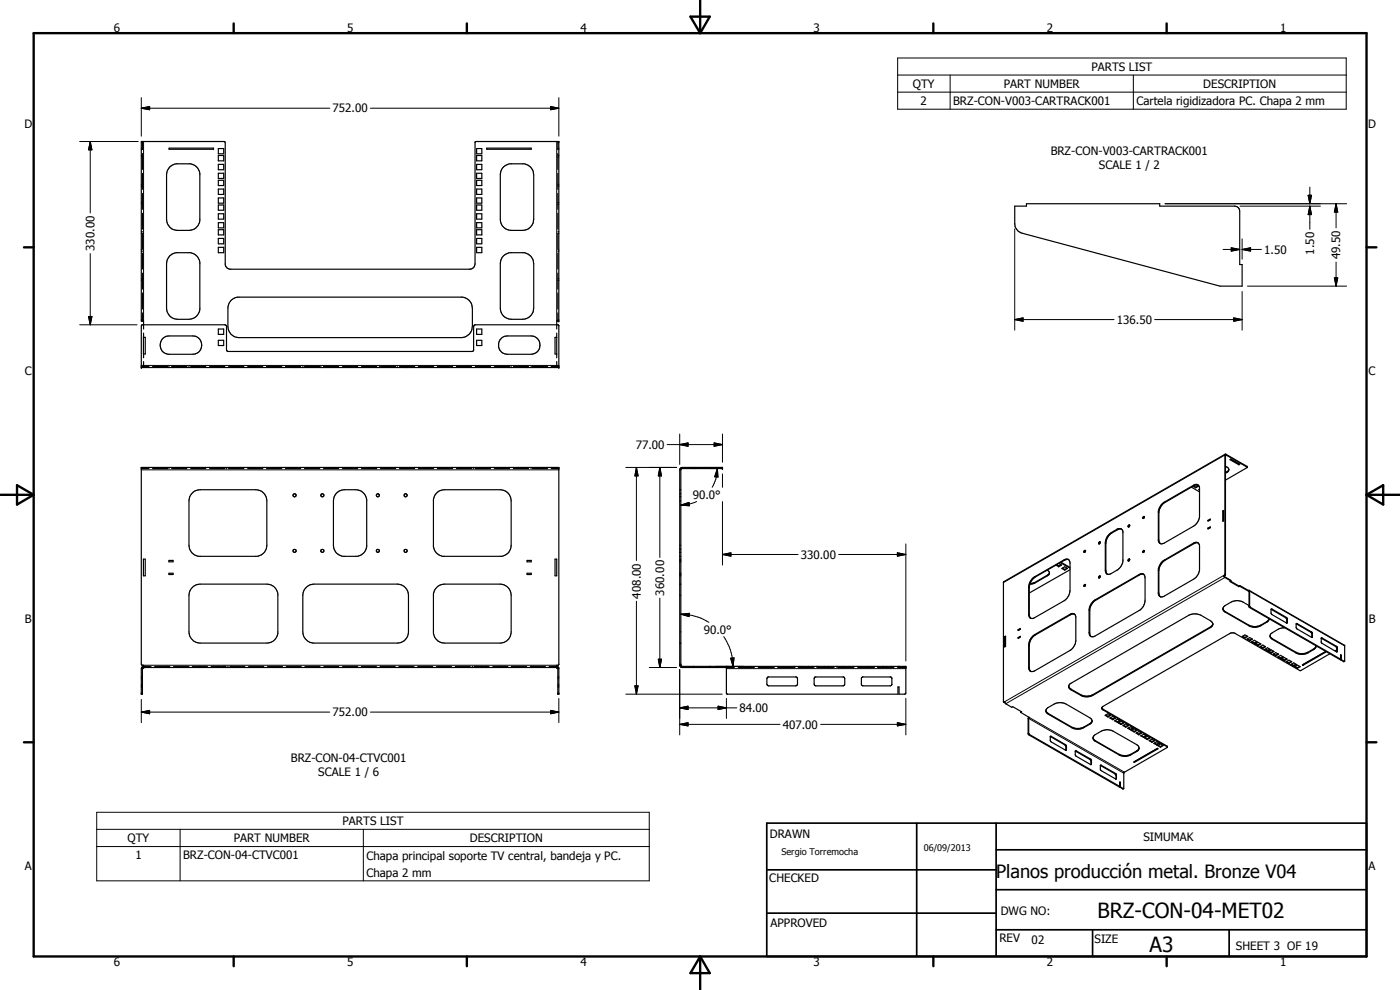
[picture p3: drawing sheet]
<svg xmlns="http://www.w3.org/2000/svg" width="420mm" height="297mm" viewBox="0 0 420 297" stroke-linecap="round" stroke-linejoin="round" font-family="sans-serif">
<g fill="none" stroke="#000" stroke-width=".35">
<path d="M42.4 44.8h.1M42.4 44.4h.1M42.4 55.8h.1M42.4 46.6h.1M42.6 44.8h.1M42.6 44.4h.1M42.6 55.8h.1M42.6 46.6h.1M42.7 42.5v2.4M42.7 46.1v4.7M42.7 52v4.8M42.7 58v4.8"/>
<path d="M50.7 44.4h13.4v.4h-13.4zM51 50.1l.6-.5 1.3-.5h4.2a3.4 3.4 0 0 1 2.9 2.9v14.2a3.4 3.4 0 0 1-3.3 2.9h-3.4a3.3 3.3 0 0 1-3.3-3.3v-13.3l.2-1.3zM65.5 44.6h1.6v1.5h-1.6zM65.5 46.7h1.6v1.6h-1.6zM65.5 49.3h1.6v1.6h-1.6zM65.5 52h1.6v1.6h-1.6zM65.5 54.1h1.6v1.6h-1.6zM65.5 56.7h1.6v1.6h-1.6zM65.5 59.4h1.6v1.6h-1.6zM143 44.6h1.6v1.5h-1.6zM143 46.7h1.6v1.6h-1.6zM143 49.3h1.6v1.6h-1.6z"/>
<path d="M143 52h1.6v1.6h-1.6zM143 54.1h1.6v1.6h-1.6zM143 56.7h1.6v1.6h-1.6zM143 59.4h1.6v1.6h-1.6zM146.1 44.4h13.3v.4h-13.3zM151.1 50.1l2-1h4.2a3.4 3.4 0 0 1 2.9 3.4v13.3a3.4 3.4 0 0 1-3.4 3.3h-3.3a3.3 3.3 0 0 1-3.4-3.3v-13.3l.3-1.3zM167.4 42.5v2.4M167.4 46.1v4.7M167.4 52v4.8M167.4 58v4.8M167.4 44.8h.1M167.4 44.4h.1"/>
<path d="M167.4 55.8h.1M167.4 46.6h.1M167.6 44.8h.1M167.6 44.4h.1M167.6 55.8h.1M167.6 46.6h.1M42.4 60.8h.1M42.4 70h.1M42.4 75h.1M42.6 70l.1 4.8M42.6 60.8h.1M42.6 75h.1"/>
<path d="M42.7 64v4.7M42.7 75.9v4.8M51 76.8l.6-.6 1.3-.4h4.2a3.4 3.4 0 0 1 2.9 2.9v14.2a3.4 3.4 0 0 1-3.3 2.9h-3.4a3.3 3.3 0 0 1-3.3-3.3v-13.4l.2-1.2zM65.5 61.5h1.6v1.6h-1.6zM65.5 64.1h1.6v1.6h-1.6zM65.5 66.8h1.6v1.6h-1.6zM65.5 68.9h1.6v1.6h-1.6zM65.5 71.5h1.6v1.7h-1.6zM65.5 74.2h1.6v1.6h-1.6zM143 61.5h1.6v1.6h-1.6zM143 64.1h1.6v1.6h-1.6zM143 66.8h1.6v1.6h-1.6z"/>
<path d="M143 68.9h1.6v1.6h-1.6zM143 71.5h1.6v1.7h-1.6zM143 74.2h1.6v1.6h-1.6zM151.1 76.8l2-1h4.2a3.4 3.4 0 0 1 2.9 3.3v13.4a3.4 3.4 0 0 1-3.4 3.3h-3.3a3.3 3.3 0 0 1-3.4-3.3v-13.4l.3-1.2zM167.4 64v4.7M167.4 75.9v4.8M167.4 60.8h.1M167.4 75h.1M167.5 70l-.1 4.8M167.6 60.8h.1M167.6 70h.1M167.6 75h.1"/>
<path d="M304.5 61.8h3.5v-.7h40.1v.7h22.4a1.52 1.52 0 0 1 1.6 1.6v16h.7v6.5h-6.7l-59.3-15.9a3.1 3.1 0 0 1-2.3-2.9zM42.4 84.1h.1M42.5 97.5h25.1l.4 .3v7.1l.4 .6h73.4l.3-.4v-7.1l.3-.5h25l.3 .2v12.6h-125.3zM42.6 84.1h.1M42.7 82v4.7M42.7 87.9v4.8M42.7 93.9v2.4M43.1 98.7v-2.4h-.7v-53.8h25.1l.1 36.9 .2 .6 .9 .7 72.5 .1a1.68 1.68 0 0 0 1.4-1.7l.1-36.6h25v53.8h-.6v2.4M43.1 99.9v7.5M65.5 98.7h1.6v1.6h-1.6zM69.4 90.1l.7-.5 1.2-.4h67.5a3.4 3.4 0 0 1 3 3.3v5.5a3.4 3.4 0 0 1-3.4 3.3h-66.7a3.3 3.3 0 0 1-3.3-3.3v-6l.3-.8zM143 98.7h1.6v1.6h-1.6z"/>
<path d="M167.1 99.9v7.5M167.4 82v4.7M167.4 87.9v4.8M167.4 93.9v2.4M167.4 84.1h.1M167.6 84.1h.1M42.4 110h2.3M43 110.2v.1M43 101.2h.6v5h-.6M43.1 108.5v1.2M43.1 109.9l-.1 .2M43.6 110v.1"/>
<path d="M43.6 110.2v.1M45.8 110h4.6M48.7 101.7l.9-.7 1.1-.2h7.2a2.75 2.75 0 0 1 2.6 2.7 2.75 2.75 0 0 1-2.6 2.8h-7.2a2.78 2.78 0 0 1-2.4-1.6 2.78 2.78 0 0 1 .4-3zM50.7 110v.1M50.7 110.2v.1M51.5 110h4.6M51.9 110v.1M51.9 110.2v.1M56.7 110v.1M56.7 110.2v.1M57.2 110h4.6M62.9 110h4.6"/>
<path d="M65.5 102.1h1.6v1.6h-1.6zM68.6 110h4.6M74.3 110h4.6M80 110h4.6M80.1 110v.1M80.1 110.2v.1M83.4 110v.1M83.4 110.2v.1M85.7 110h4.5M88 110v.1M88 110.2v.1M88.8 110v.1"/>
<path d="M88.8 110.2v.1M90.9 110v.1M90.9 110.2v.1M91.4 110h4.6M96.3 110v.1M96.3 110.2v.1M97.1 110h4.5M97.2 110v.1M97.2 110.2v.1M100.1 110v.1M100.1 110.2v.1M102.8 110h4.5"/>
<path d="M108.5 110h4.6M110.1 110v.1M110.1 110.2v.1M112.9 110v.1M112.9 110.2v.1M113.9 110v.1M113.9 110.2v.1M114.2 110h4.5M119.9 110h4.5M121.3 110v.1M121.3 110.2v.1M122.2 110v.1"/>
<path d="M122.2 110.2v.1M122.6 110v.1M122.6 110.2v.1M125.5 110l4.6 .1M130.1 110.2v.1M131.3 110h4.5M137 110h4.5M142.7 110h4.5M143 102.1h1.6v1.6h-1.6zM148.4 110h4.5M150.5 101.4l.7-.4 1.1-.2h7.1a2.75 2.75 0 0 1 2.6 2.7 2.75 2.75 0 0 1-2.6 2.8h-7.1a2.77 2.77 0 0 1-2.6-1.8 2.77 2.77 0 0 1 .8-3.1zM153.4 110v.1"/>
<path d="M153.4 110.2v.1M154.1 110h4.5M158.2 110v.1M158.2 110.2v.1M159.4 110v.1M159.4 110.2v.1M159.8 110h4.5M165.4 110h2.3M166.6 110v.1M166.6 110.2v.1M167.1 108.5v1.2M167.1 109.9v.2"/>
<path d="M167.1 110.2v.1M167.1 101.2h-.5v5h.5M367.7 136.3l-66.5 38.2v36.2M367.7 136.3l-.1 36-.4 .4M367.7 136.3l6.6 3.7-.1 .3-6.4 3.8M367.8 139.9l.7 .4 .3 .5M369.1 137.9l.3-.1 2.7 1.5-.3 .1zM369.3 137.8l2.5 1.4M371.8 139.2v.2M371.9 139.2h-.1M42.4 140.6h2.3M43 140.3v.1"/>
<path d="M43 140.5v.1M43.6 140.3v.1M43.6 140.5v.1M45.8 140.6h4.6M48.1 140.3v.1M48.1 140.5v.1M51.5 140.6h4.6M57.2 140.6h4.6M58 147.6l.8-.4 1.3-.3h16.6a3.3 3.3 0 0 1 3.4 3.4v13.3a3.4 3.4 0 0 1-2.9 3.3h-17.6a3.4 3.4 0 0 1-2.9-3.3v-13.3l.3-1.3zM60.5 140.3v.1M60.5 140.5v.1M62.9 140.6h4.6"/>
<path d="M65.5 140.3v.1M65.5 140.5v.1M67.1 140.3v.1M67.1 140.5v.1M68 140.3v.1M68 140.5v.1M68.6 140.6h4.6M74.3 140.6h4.6M80 140.6h4.6M85.7 140.6h4.5M91.4 140.6h4.6M97.1 140.6h4.5"/>
<path d="M101 147.9l.8-.5 1.1-.4 3.9-.1a3.4 3.4 0 0 1 3.3 3v14.1a3.4 3.4 0 0 1-2.9 2.9h-4.3a3.3 3.3 0 0 1-2.8-3.3v-13.3l.2-1.3zM102.8 140.6h4.5M108.5 140.6h4.6M114.2 140.6h4.5M119.9 140.6h4.5M125.5 140.6h4.6M131.1 147.9l1-.7 1.3-.3h16.7a3.3 3.3 0 0 1 3.3 3.4v13.3a3.3 3.3 0 0 1-2.9 3.3h-17.5a3.4 3.4 0 0 1-2.9-2.9v-14.1l.4-1.3zM131.3 140.6h4.5M137 140.6h4.5M142.1 140.3v.1M142.1 140.5v.1M142.7 140.6h4.5"/>
<path d="M143 140.3v.1M143 140.5v.1M144.6 140.3v.1M144.6 140.5v.1M148.4 140.6h4.5M149.6 140.3v.1M149.6 140.5v.1M154.1 140.6h4.5M159.8 140.6h4.5M162 140.3v.1M162 140.5v.1M165.4 140.6h2.3"/>
<path d="M166.6 140.3v.1M166.6 140.5v.1M167.1 140.3v.1M167.1 140.5v.1M204 146.9h.1M204 149.1h.1M204 148.1h.1M204.2 146.9h.1M204.2 149.1h.1M204.2 148.1h.1M208 140.3v.1M208 140.5v.1"/>
<path d="M208.1 140.3v.1M208.1 140.5v.1M208.8 140.3v.1M208.8 140.5v.1M210.6 140.3v.1M210.6 140.5v.1M212.2 140.3v.1M212.2 140.5v.1M213.1 140.3v.1M213.1 140.5v.1M213.5 140.3v.1M213.5 140.5v.1"/>
<path d="M213.9 140.3v.1M213.9 140.5v.1M215.5 140.3v.1M215.5 140.5v.1M336.4 158.7l-.7 .1-2 1.1a3.9 3.9 0 0 0-1.8 3.1v8.2l.4 1.1M336.4 158.7h.2M336.6 158.7h-1.1l-2 1.1a3.9 3.9 0 0 0-1.8 3.1v8.2l.2 .7 .4 .5M336.6 158.7l.4 .9v8.7a3.8 3.8 0 0 1-1.8 2.8l-2 1.1-.9 .1M339 157.6l-.3 .5M339 157.6l-.4 .1-.1 .2 .2 .2M343.4 155.1l-.1-.2-.3 .4 .1 .3M343.4 155.1l-.3 .5"/>
<path d="M348.9 151l9.3-5.4a1.06 1.06 0 0 1 1.2-.2 1.06 1.06 0 0 1 .6 .9v8.8a4 4 0 0 1-1.8 2.8l-8.8 5a1.07 1.07 0 0 1-1.1 .2 1.07 1.07 0 0 1-.7-.9v-8.8l.5-1.3zM357.6 146.2l2.4 1.4M358 145.9l.8 .4M358.2 145.8l.6 .4M358.8 146.2v.1M359 145.5l.7 .4-.9 .4M359.5 145.8l-.7 .4M359.6 145.5h-.7l-.5 .2-8.8 5.1a4.1 4.1 0 0 0-1.8 2.7v8.8l.5 .8M359.9 146.8h.1M360 146.8l-.2 .1 .2 .1M362.5 158.5h.2M362.5 156.1l.2 .1"/>
<path d="M362.7 156.2v.1M362.7 158.5v.1M363.2 156v-.3l-.7 .4M363.2 158.3v-.2l-.7 .4M363.2 158.3l-.5 .2M363.2 156l-.7 .3v-.2M363.2 158.3l-.7 .4v-.2M363.2 156l-.5 .2M367 153.3l.2-.1v3.1l-.2 .1zM367 153.3l.1 .1M367.1 153.4v2.9M367.2 153.3l-.1 .1"/>
<path d="M368.8 140.8l-.3 .6-.7 .4M368.8 140.8l-.2 .6-.8 .6M374.3 140.2l-6.5-3.7v35.9l-.4 .4M43 167.8h.6v5h-.6zM50.7 168.1h1.2v.5h-1.2zM50.7 172h1.2v.4h-1.2zM58 175.9l.8-.4 1.3-.2h20a3.3 3.3 0 0 1 3.3 2.9v11.8a3.4 3.4 0 0 1-3.3 3h-20a3.5 3.5 0 0 1-3.4-3.4v-11l.3-1.3zM91.6 176.6l1.4-1.1 1.2-.2h25a3.4 3.4 0 0 1 3.4 3.3v11a3.4 3.4 0 0 1-3.4 3.4h-25a3.4 3.4 0 0 1-3.3-3.4v-11l.2-1.3zM130.8 176.6l1.3-1.1 1.3-.2h16.7a3.3 3.3 0 0 1 3.3 3.3v11a3.3 3.3 0 0 1-3.3 3.4h-16.7a3.4 3.4 0 0 1-3.3-3v-11.8zM158.2 168.1h1.2v.5h-1.2zM158.2 172h1.2v.4h-1.2zM166.6 167.8h.5v5h-.5z"/>
<path d="M204 166.9h.1M204 175.3h.1M204 164.8h.1M204 165.7h.1M204 172h.1M204 172.4h.1M204 168.1h.1M204 168.6h.1M204 172.8h.1M204 167.8h.1M204.2 166.9h.1M204.2 175.3h.1"/>
<path d="M204.2 164.8h.1M204.2 165.7h.1M204.2 172h.1M204.2 172.4h.1M204.2 168.1h.1M204.2 168.6h.1M204.2 172.8h.1M204.2 167.8h.1M309.1 175.3l-.2 .9v8.2l.5 1.1M314.3 171.1l.6 .7M314.9 171.8v.5l-.5 .5-4.1 2.2-1.2 .3M314.9 171.8l-.3 .6-4 2.4-1.5 .2"/>
<path d="M316.9 169.5l.8 .6M317.1 169.5l.6 .3M317.7 169.8v.3M317.8 169.1l.8 .4-.9 .6M318.3 168.8l2.8 1.7M318.4 169.4l-.7 .4M318.4 168.7l2.7 1.6M318.7 170.6l.8-.5 .9 .5-.9 .5zM318.8 170.5l.7 .4M319.5 170.9v.2M320.2 170.5l-.7 .4M320.5 167.8l-1.1 .2-8.9 5.1a4.1 4.1 0 0 0-1.8 3v8.2l.2 .8 .5 .4"/>
<path d="M320.5 167.9l.5 .4 .1 .7v8.2a4.1 4.1 0 0 1-1.7 3.1l-8.9 5-1.1 .2M320.5 167.9l-1 .2-8.8 5-1 .9-.6 1.3M321.1 170.9l-12.2 7M325.4 175.4l.3-.1a.3 .3 0 0 1 0 .5 .3 .3 0 0 1-.4 0zM325.8 165.2l-.4 .1v.4M325.8 165.2l-.4 .5M325.8 175.4l-.4 .5M329.7 173.4h.1M329.8 173.4h.1M330.2 172.9l-.4 .1-.1 .4M330.2 162.7l-.1-.1a.33 .33 0 0 0-.3 .2 .33 .33 0 0 0 .1 .4M330.2 162.7l-.3 .5"/>
<path d="M330.2 172.9l-.3 .5M338.6 168.3h.1M339 167.8l-.4 .1v.4M339 167.8l-.3 .5M343.2 172.3l-1.2 .2-13.2 7.6a3.9 3.9 0 0 0-1.7 2.8v7.3l.2 .7M343.4 165.3l-.3 .5M343.4 165.3l-.1-.2-.3 .4 .1 .3M359.4 162.8l-1 .3-8.8 5a4.4 4.4 0 0 0-1.8 2.8v7.3l.5 .9M359.4 162.8l.3 .2 .3 .7v7.3a3.8 3.8 0 0 1-1.8 2.8l-8.8 5.1-1.1 .2M359.4 162.8l-.7-.1-.5 .2-8.8 5.2a4.1 4.1 0 0 0-1.8 2.7v7.3l.7 1M367.2 172.7l.3 .5 1.9 1.1M367.2 172.7l.2 .1"/>
<path d="M367.4 172.8l.2 .3 1.8 1v.2M369.3 174.4l2.5 1.4M369.4 174.3l-.3 .2 2.7 1.5M371.8 175.8v.2M372.1 175.7v.2M372.1 175.9l2.6 1.5M372.1 175.7l2.6 1.5M372.1 175.9l-.3 .1M372.1 175.7l-.3 .1M374.7 177.2v.2M374.7 177.3l.2 4.7 .1 .3 27.2 15.6 .1-.1M374.7 177.3v.1"/>
<path d="M374.9 177.1l.1 4.8 .2 .3 27.1 15.6M374.9 177.1l-.2 .1M374.9 177.2l28.6 16.4v4.8M43.6 199.9v.2M45.3 199.9h-2.4l-.4 .4-.1 8h.3v-7.8l.3-.2h124.2l.2 .3v7.7h.3v-8l-.5-.4h-2.4M46.4 199.9h4.6M50 199.9v.2M50.7 199.9v.2M52.1 199.9h4.5M57.7 199.9h4.6M60 199.9v.2M63.4 199.9h4.4"/>
<path d="M64.1 199.9v.2M65.5 199.9v.2M67.1 199.9v.2M67.6 199.9v.2M68.4 199.9v.2M69 199.9h4.5M74.6 199.9h4.6M80.3 199.9h4.5M85.9 199.9h4.5M91.5 199.9h4.5M97.2 199.9h4.5M102.8 199.9h4.5"/>
<path d="M108.4 199.9h4.6M114.1 199.9h4.5M119.7 199.9h4.5M125.4 199.9h4.5M131 199.9h4.5M136.6 199.9h4.5M141.8 199.9v.2M142.3 199.9h4.5M142.6 199.9v.2M143 199.9v.2M144.6 199.9v.2M146.1 199.9v.2"/>
<path d="M147.9 199.9h4.5M150.1 199.9v.2M153.5 199.9h4.6M159.2 199.9h4.5M159.4 199.9v.2M160.2 199.9v.2M166.6 199.9v.2M204 193h.1M204 199.6l.5 .7h15.9M204 199.6h.3M204 199.6v-58.8l.7-.5h12.1v.3h-12.1l-.4 .4v58.6M204.2 193h.1"/>
<path d="M204.3 199.6l.4 .3h67.2v8l-.4 .4h-1.7v-2.2h-.3v2.2h-51.2l-.3-.2v-8.2M208.1 199.9v.4M213 199.9v.2M213.1 199.9v.4M218.5 199.9v.2M225.2 199.9v.2M233.5 199.9v.2M238.5 199.9v.2M240.1 199.9v.2M241.1 199.9v.2M242.7 199.9v.2M243.8 199.9v.2"/>
<path d="M245.2 199.9v.2M245.4 199.9v.2M245.9 199.9v.2M247.5 199.9v.2M248.6 199.9v.2M250.1 199.9v.2M251.2 199.9v.2M252.8 199.9v.2M253.3 199.9v.2M254.9 199.9v.2M256 199.9v.2M257.6 199.9v.2"/>
<path d="M258.6 199.9v.2M260.2 199.9v.2M260.8 199.9v.2M262.3 199.9v.2M263.4 199.9v.2M265 199.9v.2M265.2 199.9v.2M266 199.9v.2M267.6 199.9v.2M268.2 199.9v.2M269.5 199.9v.2M269.7 199.9v.2"/>
<path d="M269.8 199.9v.2M301.5 191l.3-.1v3.1l-.3 .1zM301.5 191l.2 .1M301.7 191.1v2.9M301.8 191.1h-.1M305.6 188.9l.1 .1M305.6 191.3l.1 .1M305.7 189v.1M305.7 191.4h.1M306.2 188.8v-.2l-.6 .3M306.2 188.8l-.5 .2M306.2 188.8l-.6 .4v-.3"/>
<path d="M306.2 191.1l-.6 .4v-.2M306.2 191.1v-.2l-.6 .4M306.2 191.1l-.5 .3M310 190.8l11.1-6.5a1.04 1.04 0 0 1 1.1-.2 1.04 1.04 0 0 1 .7 1v7.3a4.1 4.1 0 0 1-1.8 2.8l-10.6 6.1a1.11 1.11 0 0 1-1.2 .1 1.11 1.11 0 0 1-.6-1.2v-6.7l.4-1.6zM322.4 184.3l-1.1 .1-10.6 6.1a3.9 3.9 0 0 0-1.8 3.1v6.7l.1 .6 .4 .5M327.9 180.6l14-8.2a1.08 1.08 0 0 1 1.2-.2 1.08 1.08 0 0 1 .6 1.2v6.7a3.7 3.7 0 0 1-1.8 3.1l-13.3 7.6a1.09 1.09 0 0 1-1.2 .2 1.09 1.09 0 0 1-.6-1.2v-6.8l.3-1.2zM364 187.2l-.2 .6-.5 .5-35.4 20.4a3.9 3.9 0 0 1-3.5 0l-3.2-1.9-.3-.3-.2-.6M364 187.2l-.7-.9-2.9-1.7a4 4 0 0 0-3.6 0l-35.6 20.5-.5 .8M364 187.2l-.7 .9-35.4 20.3a3.9 3.9 0 0 1-3.5 0l-3.2-1.8-.5-.7M367.1 182.8l.6 .7 7.1 4.1a3.9 3.9 0 0 0 3.6 0l2-1.2 .4-.8-.1 .6-.6 .5a6.2 6.2 0 0 1-3 1.5l-2-.3-7.6-4.3zM372.8 191l.8-.5 .9 .5-.9 .4zM372.9 190.9l.7 .4"/>
<path d="M373.6 191.3v.1M374.2 191.8l.9-.5 .8 .5-.8 .5zM374.3 190.9l-.7 .4M374.4 191.7l.7 .4M374.9 181.7l-1.9-1.1a3.8 3.8 0 0 0-3.5 0l-2 1.2-.5 1M375.1 192.1v.2M375.6 192.6l.9-.5 .8 .5-.8 .5zM375.7 191.7l-.6 .4M375.8 192.5l.7 .4M376.5 192.9v.2M376.7 193.2l.9-.5 .8 .5-.8 .5zM376.9 193.1l.7 .4"/>
<path d="M377.1 192.5l-.6 .4M377.6 193.5v.2M378.1 194.1l.9-.6 .8 .6-.8 .4zM378.2 193.1l-.6 .4M378.3 193.9l.7 .4M379 194.3v.2M379.5 194.9l.9-.5 .8 .5-.8 .4zM379.6 193.9l-.6 .4M379.7 194.7l.7 .4M380.4 195.1v.2M380.6 195.5l.9-.5 .8 .5-.8 .5zM380.8 195.4l.7 .3"/>
<path d="M381 194.7l-.6 .4M381.2 190.8l.1 .5 .6 .6 7 4a4 4 0 0 0 3.6 0l2-1.2 .5-.9M381.2 190.8l.5 .7 7.2 4.2a4 4 0 0 0 3.6 0l2-1.1 .5-.8M381.5 195.7v.3M381.5 182.8v1.1l.3 .5 4.4 2.5M381.5 182.8l4.6 2.7 .1 1.4M381.5 182.8l4.6 2.5 .3 .4v1l-.2 .2M381.5 182.8h.1M382 196.3l.9-.5 .8 .5-.8 .5zM382.2 195.4l-.7 .3M382.2 196.2l.7 .4M382.9 196.6v.2"/>
<path d="M383.5 197.1l.8-.5 .8 .5-.8 .5zM383.6 196.2l-.7 .4M383.7 197l.6 .4M384.3 197.4v.2M384.6 197.8l.8-.5 .9 .5-.9 .4zM384.8 197.7l.6 .3M385 197l-.7 .4M385.4 198v.2M385.6 188.4l-1.9 .4-2.2 1.3-.3 .7M386 198.5l.8-.4 .9 .4-.9 .6zM386.1 197.7l-.7 .3M386.2 198.5l.6 .3"/>
<path d="M386.8 198.8v.3M387.4 199.4l.9-.5 .8 .5-.8 .5zM387.5 198.5l-.7 .3M387.6 199.3l.7 .3M388.3 199.6v.3M388.7 199.9l.7 .4M388.9 199.3l-.6 .3M389 187.2l4.5 2.6 .1 1.5M389.1 187.1l4.6 2.6 .2 1.5h-.3l-4.4-2.6zM390 199.9l-.6 .4M390.9 199.5l.1 .1v-.2l6.9-3.9zM396.5 191.5l4.4 2.5 .3 .4v1.2"/>
<path d="M396.6 191.4l4.6 2.6 .2 1.5-.3 .1-4.4-2.6zM398.1 195.5l-7.1 4.1M399.1 196.1l-9 5.1-19.3-11.1a1.68 1.68 0 0 0-1.8 0l-38 21.9-.3 .3 .3 .7 19.3 11.2M401.2 195l-.6 .3M402.3 196.6l.1 .1M402.4 196.7v1.3M402.4 198l.9 .5 .2-.1M402.5 196.6l-.1 .1M402.5 196.6l-.2-.1v1.3M402.5 197.9l-.1 .1M402.5 196.6v1.3M402.5 197.9l1 .5"/>
<path d="M42.4 206.1h.1M42.4 203.1h.1M42.4 205.8h.1M42.6 206.1h.1M42.6 203.1h.1M42.6 205.8h.1M43.1 200.3v-.7l-.6-.1-.1-.2v-59h125.3v59.1l-.6 .2v.7M43.6 200.2v.1M50 200.2v.1M50.7 200.2v.1M60 200.2v.1M64.1 200.2v.1"/>
<path d="M65.5 200.2v.1M67.1 200.2v.1M67.6 200.2v.1M68.4 200.2v.1M141.8 200.2v.1M142.6 200.2v.1M143 200.2v.1M144.6 200.2v.1M146.1 200.2v.1M150.1 200.2v.1M159.4 200.2v.1M160.2 200.2v.1"/>
<path d="M166.6 200.2v.1M167.4 206.1h.1M167.4 203.1h.1M167.4 205.8h.1M167.6 206.1h.1M167.6 203.1h.1M167.6 205.8h.1M213 200.2v.1M218.5 200.2v.1M221.6 200.3h4.8M225.2 200.2v.1M227.6 200.3h4.8"/>
<path d="M230.4 203.2l8.6-.1 .3 .5v1.7l-.5 .5h-8.1l-.5-.5v-1.7zM233.5 200.2v.1M233.5 200.3h4.8M238.5 200.2v.1M239.6 200.3h4.7M240.1 200.2v.1M241.1 200.2v.1M242.7 200.2v.1M243.8 200.2v.1M244.4 203.3l.3-.2h8.4l.4 .5v1.7l-.5 .5h-8.2l-.5-.5zM245.2 200.2v.1M245.4 200.2v.1"/>
<path d="M245.5 200.3h4.8M245.9 200.2v.1M247.5 200.2v.1M248.6 200.2v.1M250.1 200.2v.1M251.2 200.2v.1M251.5 200.3h4.8M252.8 200.2v.1M253.3 200.2v.1M254.9 200.2v.1M256 200.2v.1M257.6 200.2v.1"/>
<path d="M258.6 203.3l.3-.2h8.4l.4 .4v1.9l-.5 .4h-8.2l-.5-.4zM258.6 200.2v.1M260.2 200.2v.1M260.8 200.2v.1M262.3 200.2l-4.8 .1M263.4 200.2v.1M263.5 200.3h4.8M265 200.2v.1M265.2 200.2v.1M266 200.2v.1M267.6 200.2v.1M268.2 200.2v.1"/>
<path d="M269.4 200.3h2.5M269.5 200.2v.1M269.7 200.2v.1M269.8 200.2v.1M301.2 210.7l.3-.1 .3 .6 1.8 1 .3-.2 2.7 1.6-.3 .1M301.2 210.7l.2 .1M301.4 210.8h.1M301.5 210.7l-.1 .1M306.3 213.7l2.6 1.6-.2 .3v4.4l.2 .3 27.2 15.7-.2 .1-27.2-15.6-.1-.3v-4.7l.2-.4M306.4 213.5l-.1 .2M313.9 213.1l.5-.7 2-1.2a3.9 3.9 0 0 1 3.5 0l7.3 4.3 .5 .5v.5M313.9 213.1l.1 .7 .6 .5 7.1 4.1a3.8 3.8 0 0 0 3.5 0l2-1.2 .5-.7"/>
<path d="M313.9 213.1l.1 .5 .6 .5 7.1 4.1a3.9 3.9 0 0 0 3.5 0l2-1.2 .5-.5M330.7 212.4l.3 .4 19.3 11.1v.3M331.7 214.6l.8-.4 .9 .4-.9 .5zM331.9 214.5l.6 .4M332.5 214.9v.2M333.1 215.4l.9-.4 .8 .4-.8 .5zM333.2 214.5l-.7 .4M333.3 215.3l.7 .4M334 215.7v.2M334.5 216.3l.9-.5 .8 .5-.8 .4zM334.6 215.3l-.6 .4M334.7 216.2l.7 .3"/>
<path d="M335.4 216.5v.2M335.6 216.9l.9-.5 .8 .5-.8 .5zM335.8 216.8l.7 .4M336 216.2l-.6 .3M336.5 217.2v.2M337 217.7l.9-.5 .8 .5-.8 .5zM337.1 216.8l-.6 .4M337.2 217.6l.7 .4M337.9 218v.2M338.4 218.5l.9-.4 .8 .4-.8 .5zM338.5 217.6l-.6 .4M338.6 218.4l.7 .4"/>
<path d="M339.3 218.8v.2M339.5 219.2l.9-.5 .8 .5-.8 .4zM339.8 219.1l.6 .4M339.9 218.4l-.6 .4M340.4 219.5v.1M340.9 220l.9-.5 .8 .5-.8 .5zM341.1 219.1l-.7 .4M341.2 219.9l.6 .4M342.5 219.9l-.7 .4M388.5 200l.9-.4 .8 .4-.8 .5zM389.4 200.3v.2M308.8 220.2l.1 .1"/>
<path d="M315.2 221l.3-.1 4.3 2.5 .3 .5-.1 1.1-.2 .1-4.3-2.5-.3-.4zM315.2 221l4.4 2.5 .3 .4v1.2M322.7 225.3l4.5 2.7 .2 1.4M322.7 225.3l4.6 2.5 .3 .3v1.3h-.3l-4.4-2.6zM328 221.3l.5-.7 2-1.2a3.8 3.8 0 0 1 3.5 0l7.2 4 .6 1M328 221.3l.5 1 7.6 4.4a3.7 3.7 0 0 0 3.3-.2l2.2-1.3 .2-.8M328 221.3v.2M328.1 221.5l.6 .7 7.1 4.1a3.9 3.9 0 0 0 3.6 0l1.8-1 .6-.7M330.2 229.7l4.4 2.5 .3 .5v1.1M330.3 229.6l4.6 2.6 .2 1.5h-.3l-4.3-2.5-.3-.3zM336.1 236.2l.9 .5M336.2 236.1l1 .5"/>
<path d="M336.2 234.7v1.4M336.2 234.7l-.1 .1M336.2 234.7l-.1-.1v1.6M336.2 236.1l-.1 .1M337 236.7h.1M337.2 236.6l-.2 .1M337.3 236.6h-.1M340.4 228.5h.1M340.5 228.5v.2M341.8 220.3v.2M341.8 224.4v.2M342.3 220.8l.9-.5 .9 .5-.9 .5z"/>
<path d="M342.5 220.7l.7 .4M343.2 221.1v.2M343.5 221.4l.8-.5 .9 .5-.9 .5zM343.7 221.3l.6 .4M343.9 220.7l-.7 .4M344.3 221.7v.2M344.9 222.2l.8-.5 .9 .5-.9 .5zM345 221.3l-.7 .4M345.1 222.1l.6 .4M345.7 222.5v.2M346.3 223.1l.8-.6 .9 .6-.9 .4zM346.4 222.1l-.7 .4"/>
<path d="M346.5 222.9l.6 .4M347.1 223.3v.2M347.4 224.5l.1 .2-7 4M347.4 224.5l-7.1 4.1 .2 .1M347.4 224.5l-6.9 4M347.4 223.7l.9-.5 .8 .5-.8 .5zM347.6 223.6l.7 .4M347.8 222.9l-.7 .4M348.3 224v.2M348.9 223.6l-.6 .4M350.3 224.3l-12.9 7.4-.1 4.9M350.3 224.2v.1"/>
<circle cx="88.4" cy="148.6" r=".46"/>
<circle cx="96.7" cy="148.6" r=".46"/>
<circle cx="113.4" cy="148.6" r=".45"/>
<circle cx="121.7" cy="148.6" r=".47"/>
<circle cx="88.4" cy="165.3" r=".45"/>
<circle cx="96.7" cy="165.3" r=".47"/>
<circle cx="113.4" cy="165.3" r=".46"/>
<circle cx="121.7" cy="165.3" r=".46"/>
</g>
<g fill="none" stroke="#000" stroke-width=".3">
<path d="M269.4 17.4h134.6v15.4h-134.6zM42.4 32.5l2.5-.5v.9zM42.4 29.3v11.6M42.4 32.5h56.6M111.2 32.5h56.5M165.3 32l2.4 .5-2.4 .4zM167.7 29.3v11.6M269.4 22.5h134.6M269.4 27.6h134.6M285.1 22.5v10.3M340.1 22.5v10.3M23.9 42.5h17.6"/>
<path d="M27.1 42.5l.5 2.5h-1zM27.1 42.5v21.4M42.4 42.8h.1M42.4 55.3h.1M42.4 47.1h.1M42.6 42.8h.1M42.6 55.3h.1M42.6 47.1h.1M43.1 42.5v53.8M167.1 42.5v53.8M167.4 42.8h.1M167.4 55.3h.1"/>
<path d="M167.4 47.1h.1M167.6 42.8h.1M167.6 55.3h.1M167.6 47.1h.1M392.6 58.6h1l-.5 2.5zM393.1 56.1v5M27.1 76.1v21.4M42.4 61.3h.1M42.4 69.5h.1M42.4 75.4h.1M42.6 61.3h.1M42.6 69.5h.1"/>
<path d="M42.6 75.4h.1M167.4 61.3h.1M167.4 69.5h.1M167.4 75.4h.1M167.6 61.3h.1M167.6 69.5h.1M167.6 75.4h.1M304.5 68.7v30.4M349.7 61.1h54.4M367.1 74.8h5M369.5 74.3l2.6 .5-2.6 .6zM372.1 61.8h24.2"/>
<path d="M372.8 74.8l2.5-.5v1.1zM372.8 71.7v6.1M372.8 74.8h5.8M393.1 61.8l.5 2.6h-1zM393.1 61.8v7M401 61.1l.5 2.5h-1zM401 61.1v7.3M401 78.6v7.3M23.9 97.5h17.2M26.6 95h1l-.5 2.5zM42.4 96h.1M42.4 83.6h.1"/>
<path d="M42.6 96h.1M42.6 83.6h.1M167.4 96h.1M167.4 83.6h.1M167.6 96h.1M167.6 83.6h.1M304.5 95.9l2.5-.5v1zM304.5 95.9h29.8M346.5 95.9h26.3M370.3 95.4l2.5 .5-2.5 .5zM372.8 87.5v11.6M374.4 85.9h29.7"/>
<path d="M400.5 83.4h1l-.5 2.5zM42.4 109.6h125.3M42.7 110v.1M42.7 110.2v.1M60.1 110v.1M60.1 110.2v.1M76.7 110v.1M76.7 110.2v.1M94.2 110v.1M94.2 110.2v.1M103.4 110v.1M103.4 110.2v.1"/>
<path d="M106.8 110v.1M106.8 110.2v.1M119.2 110v.1M119.2 110.2v.1M133.4 110v.1M133.4 110.2v.1M150.1 110v.1M150.1 110.2v.1M167.4 110v.1M167.4 110.2v.1M200.2 133.4h16.6M204 133.4l2.5-.5v1z"/>
<path d="M204 130.2v9.2M214.3 132.9l2.5 .5-2.5 .5zM216.8 130.2v8.5M367.9 136.3v.2h-.3l-66.5 38.3M374.2 139.9v.2M42.4 141h125.3M42.7 140.3v.1M42.7 140.5v.1M50.7 140.3v.1M50.7 140.5v.1M57.9 140.3v.1M57.9 140.5v.1"/>
<path d="M67.5 140.3v.1M67.5 140.5v.1M68.5 140.3v.1M68.5 140.5v.1M141.6 140.3v.1M141.6 140.5v.1M142.7 140.3v.1M142.7 140.5v.1M152.3 140.3v.1M152.3 140.5v.1M159.4 140.3v.1M159.4 140.5v.1"/>
<path d="M167.4 140.3v.1M167.4 140.5v.1M187.8 140.3h15.3M191 140.3l.5 2.5h-1zM191 140.3v27.9M198 140.3l.5 2.5h-.9zM198 140.3v27M204 141h.3M204 150.3h.1M204.2 150.3h.1M204.3 151.6l2.5-.9 .1 1.1zM204.7 140.3v.3"/>
<path d="M209.1 150.5a12.2 12.2 0 0 1-4.8 1.1M209.3 140.3v.1M209.3 140.5v.1M210.6 140.3v.1M210.6 140.5v.1M210.9 140.3v.1M210.9 140.5v.1M215.3 140.6l.2 2.5-1-.1zM215.3 140.6a10.7 10.7 0 0 1-1.6 5.6M216.4 140.3v.1M216.4 140.5v.1M216.5 140.3v.3"/>
<path d="M216.8 142.2v4M216.8 150.5v19M333.5 159.8l.2 .1M335.2 158.8l.2 .1M347.6 153.7l.2 .1M349.4 150.7l.2 .1M358.2 145.6l.2 .1M368.2 141.6v.2M198 179.5v20.8M204 178.6h.1M204 163.6h.1M204.2 178.6h.1"/>
<path d="M204.2 163.6h.1M216.8 166.4l2.6-.5v1zM216.8 166.4h22.7M251.7 166.4h20.2M269.3 165.9l2.6 .5-2.6 .5zM271.9 163.2v35.1M308.7 176.1l.2 .1M310.5 173.1h.2M310.6 174.8v.1M314.4 172.6v.2M319.4 168l.1 .1M331.7 162.9l.2 .1"/>
<path d="M331.7 171.1l.2 .1M341.9 172.4l.1 .1M347.6 177.8l.2 .2M347.6 171.1l.2 .1M347.6 161.9l.2 .1M349.4 168.1h.2M358.2 162.9l.2 .2M367.2 172.7l-65.7 37.9M367.4 172.6l.2 .1M367.6 173.3l-65.8 37.9M367.6 172.3l.2 .1M374.7 177.4l.2 .1"/>
<path d="M375 177.4l28.6 16.4M43.1 199.6h124M53.3 199.9v.2M56.7 199.9v.2M67.3 199.9v.2M69.2 199.9v.2M71.7 199.9v.2M138.4 199.9v.2M140.9 199.9v.2M142.9 199.9v.2M153.5 199.9v.2M156.8 199.9v.2"/>
<path d="M191 180.4v27.9M197.6 197.8h.9l-.5 2.5zM204 189.6h.1M204 199.3h.3M204.2 189.6h.1M204.3 184.3l2.6-.3-.1 1zM204.3 184.3a16 16 0 0 1 8.5 2.4M214.7 199.9h8.5M216.4 199.9v.2M217.2 191a15.6 15.6 0 0 1 2.8 8.9M219.3 197.5l1-.1-.3 2.5zM221.8 199.9v.2"/>
<path d="M235.2 199.9v.2M248.5 199.9v.2M261.8 199.9v.2M271.5 199.9v.2M308.7 193.5l.2 .1M308.7 184.3l.2 .1M310.5 190.4l.2 .1M321.1 184.3l.2 .1M326.8 183l.3 .2M326.8 189.8l.3 .1M328.6 180l.2 .1M363.3 188.1v.2"/>
<path d="M367.7 183.5v.2M374.8 187.6v.1M375 181.9l-.1 .1M375.2 182.2l-.2 .1M378.4 187.6v.1M380.1 186.6v.1M381.8 182.8l-.2 .1M381.9 191.6v.3M386.1 185.3l-.2 .1M386.4 185.7l-.2 .1M386.4 186.7l-.2 .2M388.9 195.7v.2"/>
<path d="M389.3 187.1l-.2 .1M392.5 195.7v.2M393.6 189.6l-.2 .1M393.9 190l-.2 .2M393.9 191.1l-.2 .1M394.2 194.7v.2M396.8 191.4l-.2 .1M401.1 193.9l-.2 .1M401.4 194.4l-.2 .1M401.4 195.4l-.2 .1M403.4 198.4l-.2 .1M42.4 213.7l2.5-.6v1.1z"/>
<path d="M42.4 207.9h.3M42.4 200.6h.1M42.4 203.6h.1M42.4 205.3h.1M42.4 213.7h56.6M42.4 209.8v7M42.6 200.6h.1M42.6 203.6h.1M42.6 205.3h.1M53.3 200.2v.1M56.7 200.2v.1M67.3 200.2v.1"/>
<path d="M69.2 200.2v.1M71.7 200.2v.1M111.2 213.7h56.5M138.4 200.2v.1M140.9 200.2v.1M142.9 200.2v.1M153.5 200.2v.1M156.8 200.2v.1M165.3 213.1l2.4 .6-2.4 .5zM167.4 207.9h.3M167.4 200.6h.1M167.4 203.6h.1"/>
<path d="M167.4 205.3h.1M167.6 200.6h.1M167.6 203.6h.1M167.6 205.3h.1M167.7 209.5v7.3M187.8 208.3h28.9M190.5 205.8h1l-.5 2.5zM194.8 200.3h8.3M204 217.3l2.5-.5v1zM204 212.4l2.5-.5v1zM204 200.9v19.6M204 217.3h30.1"/>
<path d="M204 212.4h17.1M215.5 211.9l2.5 .5-2.5 .5zM216.4 200.2v.1M218 200.6h53.9M218 209.5v6.1M221.8 200.2v.1M235.2 200.2v.1M246.3 217.3h25.6M248.5 200.2v.1M261.8 200.2v.1M269.3 216.8l2.6 .5-2.6 .5zM271.5 200.2v.1"/>
<path d="M271.9 209.5v11M301.3 210.7h.2M308.7 200.2l.2 .1M308.7 215.6l28.6 16.4M308.9 215.3l28.6 16.4M314.6 214.1v.2M321.5 206.8v.2M321.7 218.2v.2M324.4 208.4v.3M325.2 218.2v.2M327 217.2v.1M327.9 208.4v.3"/>
<path d="M331 212.8v.2M308.7 220l-.1 .1M308.9 220.3l-.2 .2M315.5 220.9l-.2 .1M319.8 223.4l-.2 .1M320.1 223.9l-.2 .1M320.1 224.9l-.2 .1M323 225.3l-.2 .1M327.3 227.8l-.2 .1M327.6 228.2l-.2 .1M327.6 229.2l-.2 .2M328.7 222.2v.2"/>
<path d="M330.5 229.6l-.2 .1M334.8 232.1l-.2 .1M335.1 232.5l-.2 .2M335.1 233.6l-.2 .1M335.8 226.3v.2M337.1 236.6l-.1 .1M339.4 226.3v.2M341.2 225.3v.2M350.3 223.9v.2M29 243.7h165.8v20.6h-165.8zM29 248.8h165.8M29 254h165.8"/>
<path d="M54 248.8v15.5M109 248.8v15.5"/>
</g>
<g fill="#000">
<circle cx="167.7" cy="42.5" r=".18"/>
<circle cx="167.7" cy="96.3" r=".18"/>
<circle cx="42.4" cy="110.3" r=".18"/>
<circle cx="43.1" cy="109.9" r=".18"/>
<circle cx="167.1" cy="109.9" r=".18"/>
<circle cx="167.7" cy="110.3" r=".18"/>
<circle cx="216.8" cy="140.6" r=".18"/>
<circle cx="216.8" cy="140.3" r=".18"/>
<circle cx="218" cy="199.9" r=".18"/>
<circle cx="271.9" cy="199.9" r=".18"/>
<circle cx="391" cy="199.4" r=".18"/>
<circle cx="43.1" cy="200.3" r=".18"/>
<circle cx="167.1" cy="200.3" r=".18"/>
<circle cx="336.1" cy="234.8" r=".18"/>
</g>
<g fill="none" stroke="#000" stroke-width=".71">
<path d="M10.1 9.9h400v277.1h-400zM70.1 7v2.9M140.1 7v2.9M207.2 5h5.8l-2.9 4.9zM210.1 0v9.9M280.1 7v2.9M350.1 7v2.9M7.2 74.2h2.9M410.1 74.2h3M.1 148.5h10M5.1 145.6l5 2.9-5 2.9zM410.1 148.5h10"/>
<path d="M410.1 148.5l5-2.9v5.8zM7.2 222.7h2.9M410.1 222.7h3M70.1 287v2.9M140.1 287v2.9M210.1 287v10M210.1 287l2.9 5h-5.8zM280.1 287v2.9M350.1 287v2.9"/>
</g>
<path d="M230.1 247h180v40h-180zM275.1 247v40M298.9 255h111.2M298.9 247v40M230.1 274h68.8M230.1 261h68.8M298.9 279h111.2M298.9 267h111.2M327.9 279v8M368.9 279v8" fill="none" stroke="#000" stroke-width=".51"/>
<g fill="#000">
<path d="M42.4 32.5l2.5-.5v.9zM165.3 32l2.4 .5-2.4 .4zM27.1 42.5l.5 2.5h-1zM392.6 58.6h1l-.5 2.5zM369.5 74.3l2.6 .5-2.6 .6zM372.8 74.8l2.5-.5v1.1zM393.1 61.8l.5 2.6h-1zM401 61.1l.5 2.5h-1zM26.6 95h1l-.5 2.5zM304.5 95.9l2.5-.5v1zM370.3 95.4l2.5 .5-2.5 .5zM400.5 83.4h1l-.5 2.5z"/>
<path d="M204 133.4l2.5-.5v1zM214.3 132.9l2.5 .5-2.5 .5zM191 140.3l.5 2.5h-1zM198 140.3l.5 2.5h-.9zM204.3 151.6l2.5-.9 .1 1.1zM215.3 140.6l.2 2.5-1-.1zM216.8 166.4l2.6-.5v1zM269.3 165.9l2.6 .5-2.6 .5zM197.6 197.8h.9l-.5 2.5zM204.3 184.3l2.6-.3-.1 1zM219.3 197.5l1-.1-.3 2.5zM42.4 213.7l2.5-.6v1.1z"/>
<path d="M165.3 213.1l2.4 .6-2.4 .5zM190.5 205.8h1l-.5 2.5zM204 217.3l2.5-.5v1zM204 212.4l2.5-.5v1zM215.5 211.9l2.5 .5-2.5 .5zM269.3 216.8l2.6 .5-2.6 .5z"/>
</g>
<g font-size="6.3">
<text x="329.4" y="275.4">BRZ-CON-04-MET02</text>
<text x="345" y="285.6">A3</text>
</g>
<text font-size="5.5" x="298.9" y="263.4">Planos producción metal. Bronze V04</text>
<g font-size="3.5">
<text x="34.2" y="9.6">6</text>
<text x="104.2" y="9.6">5</text>
<text x="174.2" y="9.6">4</text>
<text x="244.2" y="9.6">3</text>
<text x="314.2" y="9.6">2</text>
<text x="384.2" y="9.6">1</text>
<text x="327.6" y="21.3">PARTS LIST</text>
<text x="274" y="26.4">QTY</text>
<text x="301.2" y="26.4">PART NUMBER</text>
<text x="361.1" y="26.4">DESCRIPTION</text>
<text x="99.8" y="33.7">752.00</text>
<text x="276.3" y="31.5">2</text>
<text x="286" y="31.5">BRZ-CON-V003-CARTRACK001</text>
<text x="341.1" y="31.6">Cartela rigidizadora PC. Chapa 2 mm</text>
<text x="7.3" y="38.4">D</text>
<text x="410.6" y="38.4">D</text>
<text x="315.3" y="46.7">BRZ-CON-V003-CARTRACK001</text>
<text x="329.8" y="50.8">SCALE 1 / 2</text>
<text x="28.4" y="75.3" transform="rotate(-90 28.4 75.3)">330.00</text>
<text x="379.4" y="76.2">1.50</text>
<text x="394.4" y="76.4" transform="rotate(-90 394.4 76.4)">1.50</text>
<text x="402.2" y="77.9" transform="rotate(-90 402.2 77.9)">49.50</text>
<text x="335.1" y="97.2">136.50</text>
<text x="7.4" y="112.6">C</text>
<text x="410.7" y="112.6">C</text>
<text x="190.8" y="134.7">77.00</text>
<text x="207.9" y="149.6">90.0°</text>
<text x="240.3" y="167.6">330.00</text>
<text x="192.3" y="179.6" transform="rotate(-90 192.3 179.6)">408.00</text>
<text x="199.3" y="178.7" transform="rotate(-90 199.3 178.7)">360.00</text>
<text x="7.4" y="186.9">B</text>
<text x="211.2" y="190.2">90.0°</text>
<text x="410.8" y="186.9">B</text>
<text x="99.8" y="215">752.00</text>
<text x="221.9" y="213.7">84.00</text>
<text x="234.9" y="218.6">407.00</text>
<text x="87.3" y="228.6">BRZ-CON-04-CTVC001</text>
<text x="95.5" y="232.8">SCALE 1 / 6</text>
<text x="102.8" y="247.6">PARTS LIST</text>
<text x="231" y="251.5">DRAWN</text>
<text x="38.3" y="252.7">QTY</text>
<text x="40.6" y="257.9">1</text>
<text x="54.9" y="257.9">BRZ-CON-04-CTVC001</text>
<text x="70.2" y="252.7">PART NUMBER</text>
<text x="110" y="257.9">Chapa principal soporte TV central, bandeja y PC.</text>
<text x="141" y="252.7">DESCRIPTION</text>
<text x="343.1" y="252.3">SIMUMAK</text>
<text x="7.4" y="261.1">A</text>
<text x="110" y="263">Chapa 2 mm</text>
<text x="410.7" y="261.1">A</text>
<text x="230.9" y="264.6">CHECKED</text>
<text x="300.3" y="274.5">DWG NO:</text>
<text x="231.3" y="278.3">APPROVED</text>
<text x="299.9" y="282.6">REV</text>
<text x="309.6" y="283.3">02</text>
<text x="328.5" y="283.1">SIZE</text>
<text x="370.9" y="285.1">SHEET 3 OF 19</text>
<text x="34.2" y="289.9">6</text>
<text x="104.2" y="289.9">5</text>
<text x="174.2" y="289.9">4</text>
<text x="244.2" y="289.9">3</text>
<text x="314.2" y="289.9">2</text>
<text x="384.2" y="289.9">1</text>
</g>
<g font-size="2.7">
<text x="234.5" y="256.6">Sergio Torremocha</text>
<text x="277.2" y="255.3">06/09/2013</text>
</g>
</svg>
